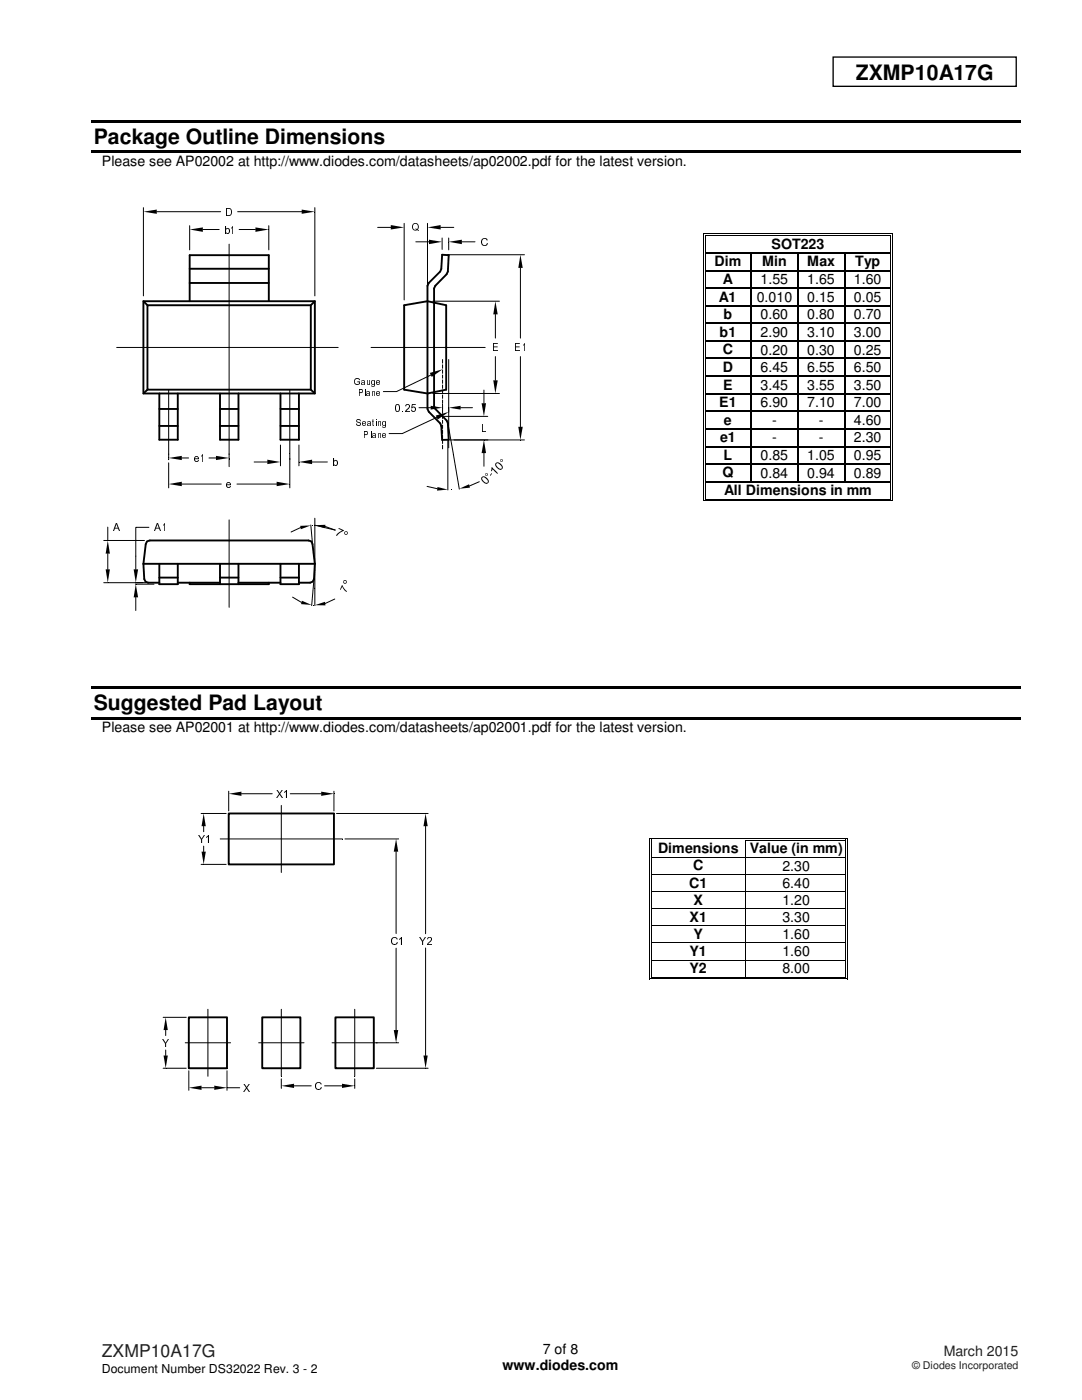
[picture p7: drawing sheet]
<svg xmlns="http://www.w3.org/2000/svg" width="216mm" height="279mm" viewBox="0 0 216 279" stroke-linecap="round" stroke-linejoin="round" font-family="sans-serif">
<path d="M166.2 11.4h36.6v5.8h-36.6z" fill="none" stroke="#000" stroke-width=".26"/>
<g fill="#000">
<path d="M18.2 24h185.5v.5h-185.5zM18.2 30.1h185.5v.5h-185.5zM140.3 46.6h.2v.6h-.2zM140.3 46.6h.5v.2h-.5zM140.3 50.4h.2v.2h-.2zM140.3 53.9h.2v.2h-.2zM140.3 57.4h.2v.3h-.2zM140.7 46.9h.1v.3h-.1zM140.7 46.9h.1v.2h-.1zM140.7 50.4h.1v.2h-.1zM140.7 53.9h.1v.2h-.1zM140.7 57.4h.1v.3h-.1z"/>
<path d="M149.8 50.4h.2v.2h-.2zM149.8 53.9h.2v.2h-.2zM149.8 57.4h.2v.3h-.2zM159.1 50.4h.2v.2h-.2zM159.1 53.9h.2v.2h-.2zM159.1 57.4h.2v.3h-.2zM168.4 50.4h.3v.2h-.3zM168.4 53.9h.3v.2h-.3zM168.4 57.4h.3v.3h-.3zM177.6 46.6h.5v.2h-.5zM177.6 46.9h.2v.3h-.2zM177.6 46.9h.2v.2h-.2z"/>
<path d="M177.6 50.4h.2v.2h-.2zM177.6 53.9h.2v.2h-.2zM177.6 57.4h.2v.3h-.2zM177.9 46.6h.2v.6h-.2zM177.9 50.4h.2v.2h-.2zM177.9 53.9h.2v.2h-.2zM177.9 57.4h.2v.3h-.2zM140.3 60.9h.2v.3h-.2zM140.3 64.4h.2v.3h-.2zM140.3 67.9h.2v.3h-.2zM140.3 71.4h.2v.3h-.2zM140.3 74.9h.2v.3h-.2z"/>
<path d="M140.3 78.4h.2v.3h-.2zM140.7 60.9h.1v.3h-.1zM140.7 64.4h.1v.3h-.1zM140.7 67.9h.1v.3h-.1zM140.7 71.4h.1v.3h-.1zM140.7 74.9h.1v.3h-.1zM140.7 78.4h.1v.3h-.1zM149.8 60.9h.2v.3h-.2zM149.8 64.4h.2v.3h-.2zM149.8 67.9h.2v.3h-.2zM149.8 71.4h.2v.3h-.2zM149.8 74.9h.2v.3h-.2z"/>
<path d="M149.8 78.4h.2v.3h-.2zM159.1 60.9h.2v.3h-.2zM159.1 64.4h.2v.3h-.2zM159.1 67.9h.2v.3h-.2zM159.1 71.4h.2v.3h-.2zM159.1 74.9h.2v.3h-.2zM159.1 78.4h.2v.3h-.2zM168.4 60.9h.3v.3h-.3zM168.4 64.4h.3v.3h-.3zM168.4 67.9h.3v.3h-.3zM168.4 71.4h.3v.3h-.3zM168.4 74.9h.3v.3h-.3z"/>
<path d="M168.4 78.4h.3v.3h-.3zM177.6 60.9h.2v.3h-.2zM177.6 64.4h.2v.3h-.2zM177.6 67.9h.2v.3h-.2zM177.6 71.4h.2v.3h-.2zM177.6 74.9h.2v.3h-.2zM177.6 78.4h.2v.3h-.2zM177.9 60.9h.2v.3h-.2zM177.9 64.4h.2v.3h-.2zM177.9 67.9h.2v.3h-.2zM177.9 71.4h.2v.3h-.2zM177.9 74.9h.2v.3h-.2z"/>
<path d="M177.9 78.4h.2v.3h-.2zM140.3 82h.2v.2h-.2zM140.3 85.5h.2v.2h-.2zM140.3 89h.2v.2h-.2zM140.3 92.5h.2v.3h-.2zM140.3 96h.2v.3h-.2zM140.7 82h.1v.2h-.1zM140.7 85.5h.1v.2h-.1zM140.7 89h.1v.2h-.1zM140.7 92.5h.1v.3h-.1zM140.7 96h.1v.3h-.1zM140.7 99.5h.1v.2h-.1z"/>
<path d="M149.8 82h.2v.2h-.2zM149.8 85.5h.2v.2h-.2zM149.8 89h.2v.2h-.2zM149.8 92.5h.2v.3h-.2zM149.8 96h.2v.3h-.2zM159.1 82h.2v.2h-.2zM159.1 85.5h.2v.2h-.2zM159.1 89h.2v.2h-.2zM159.1 92.5h.2v.3h-.2zM159.1 96h.2v.3h-.2zM168.4 82h.3v.2h-.3zM168.4 85.5h.3v.2h-.3z"/>
<path d="M168.4 89h.3v.2h-.3zM168.4 92.5h.3v.3h-.3zM168.4 96h.3v.3h-.3zM177.6 82h.2v.2h-.2zM177.6 85.5h.2v.2h-.2zM177.6 89h.2v.2h-.2zM177.6 92.5h.2v.3h-.2zM177.6 96h.2v.3h-.2zM177.6 99.5h.2v.2h-.2zM177.9 82h.2v.2h-.2zM177.9 85.5h.2v.2h-.2zM177.9 89h.2v.2h-.2z"/>
<path d="M177.9 92.5h.2v.3h-.2zM177.9 96h.2v.3h-.2zM140.3 99.5h.2v.5h-.2zM140.3 99.9h.5v.1h-.5zM177.6 99.9h.5v.1h-.5zM177.9 99.5h.2v.5h-.2zM18.2 136.9h185.5v.6h-185.5zM18.2 143.1h185.5v.5h-185.5z"/>
</g>
<g fill="none" stroke="#000" stroke-width=".2">
<path d="M28.6 41.4v17.7M31.3 42.2h12.7M37.8 45v4.9M40.5 45.8h3.2M45.7 48.7v44.4M47.4 42.2h12.8M47.7 45.8h3.3M53.6 45v4.9M62.8 41.4v17.7M75.4 45.4h2.6M80.6 44.6v15.3M83 48.3h2.6"/>
<path d="M85.3 44.6v14.5M87.9 45.4h2.7M88.2 47.5v2.3M89.3 50.8h15.3M89.5 47.5v2.4M92.2 48.3h2.6M103.8 53.5v14M140.4 47.2v3.2M140.4 50.6v3.3M140.4 54.1v3.3M140.4 57.7v3.2M140.8 47.2v3.2"/>
<path d="M140.8 50.6v3.3M140.8 54.1v3.3M140.8 57.7v3.2M140.8 46.7h36.8M140.8 47h36.8M177.7 47.2v3.2M177.7 50.6v3.3M177.7 54.1v3.3M177.7 57.7v3.2M178 47.2v3.2M178 50.6v3.3M178 54.1v3.3"/>
<path d="M178 57.7v3.2M23.3 69.3h44.2M33.7 77.8v13.9M57.8 77.8v19.6M74 69.3h22.8M86 74.8l-6.9 3.3h-2.6M86.4 60.1h13.3M86.4 78.5h13.3M88.3 71.8v.7M88.3 72.8v.7M88.3 73.8v.7M88.3 74.8v.7"/>
<path d="M88.3 75.8v.7M88.3 76.8v.7M88.3 77.9v.6M88.3 78.8v.7M88.3 79.8v.7M89.5 71.8v17.6M96.6 77.9v2.6M98.8 62.7v4.8M98.8 71.2v4.7M103.8 71.2v14M140.4 61.2v3.2M140.4 64.7v3.2"/>
<path d="M140.4 68.2v3.2M140.4 71.7v3.2M140.4 75.2v3.2M140.4 78.7v3.3M140.8 61.2v3.2M140.8 64.7v3.2M140.8 68.2v3.2M140.8 71.7v3.2M140.8 75.2v3.2M140.8 78.7v3.3M177.7 61.2v3.2M177.7 64.7v3.2"/>
<path d="M177.7 68.2v3.2M177.7 71.7v3.2M177.7 75.2v3.2M177.7 78.7v3.3M178 61.2v3.2M178 64.7v3.2M178 68.2v3.2M178 71.7v3.2M178 75.2v3.2M178 78.7v3.3M33.7 92.4v5M36.3 96.6h7.9"/>
<path d="M36.3 91.4h1.3M41.7 91.4h1.4M47.3 96.6h7.9M50.7 92.2h2.6M56 88.8v4.2M59.6 88.8v4.2M62.3 92.2h3M83.6 81.4h2.3M85.2 97.1l2 .4M87.1 83.3l-6.8 3.2h-2.7M88.3 80.9v1.6M88.3 82.8v.7"/>
<path d="M88.3 83.9v.6M88.3 84.8v.7M88.3 85.9v.6M88.3 86.9v.6M88.3 87.8v.7M88.3 88.9v.7M88.6 83.1h8.7M89.4 84.5l1.1 6.1M89.4 87.8v10M89.8 87.8h14.8M90.5 90.7l1.2 6.9M91.9 81.4h2.4"/>
<path d="M95.6 96.1l-1.9 .9M96.6 90.4v2.6M140.4 82.2v3.3M140.4 85.7v3.3M140.4 89.2v3.3M140.4 92.8v3.2M140.4 96.3v3.2M140.8 82.2v3.3M140.8 85.7v3.3M140.8 89.2v3.3M140.8 92.8v3.2M140.8 96.3v3.2"/>
<path d="M140.8 99.9h36.8M140.8 99.6h36.8M177.7 82.2v3.3M177.7 85.7v3.3M177.7 89.2v3.3M177.7 92.8v3.2M177.7 96.3v3.2M178 82.2v3.3M178 85.7v3.3M178 89.2v3.3M178 92.8v3.2M178 96.3v3.2"/>
<path d="M20.7 116.3h8.9M20.7 107.9h8.1M21.5 105.2v2.7M21.5 110.5v3.1M27 116.6h3.7M27.1 119.2v2.6M29.7 105.2h-2.6v8.4M45.7 103.8v17.4M58.4 119.2l1.8 1M60 105.3l-1.9 .9M62 104.8l.4 3.7M62.7 115.6l-.5 5.3"/>
<path d="M62.8 103.4v17.5M62.8 104.8l4.1 1-2-.7M66.8 119.5l-1.9 .9"/>
</g>
<g fill="#000">
<path d="M28.6 42.2l2.7-.4v.9zM37.8 45.8l2.7-.4v.9zM51 45.4l2.6 .4-2.6 .5zM60.2 41.8l2.6 .4-2.6 .5zM78 44.9l2.6 .5-2.6 .4zM85.6 47.8l2.6 .5-2.6 .4zM85.3 45.4l2.6-.5v.9zM89.5 48.3l2.7-.5v.9zM103.8 50.8l.5 2.7h-.9zM85.8 74.4l2.5-.7-2.2 1.5zM98.8 60.1l.5 2.6h-.9zM98.4 75.9h.9l-.5 2.6z"/>
<path d="M33.7 96.6l2.6-.5v.9zM33.7 91.4l2.6-.4v.8zM43.1 91l2.6 .4-2.6 .4zM53.3 91.7l2.7 .5-2.7 .4zM55.2 96.1l2.6 .5-2.6 .4zM59.6 92.2l2.7-.5v.9zM85.9 81l2.4 .4-2.4 .3zM87 82.9l2.5-.7-2.2 1.5zM87.3 97.2l2.1 .5-2.2 .2zM89.5 81.4l2.4-.4v.7zM91.7 97.5l1.9-.9 .2 .7zM96.1 80.5h.9l-.4 2.6z"/>
<path d="M96.6 87.8l.4 2.6h-.9zM103.4 85.2h.9l-.5 2.6zM21.1 113.6h.8l-.4 2.7zM21.5 107.9l.4 2.6h-.8zM26.7 113.6h.9l-.5 2.7zM27.1 116.6l.5 2.6h-.9zM59.9 104.9h2.1l-2 .7zM60.2 119.9l2 .8-2.1-.1zM62.8 104.8l2.1-.1v.7zM62.8 120.8l2.1-.7v.7z"/>
</g>
<g fill="none" stroke="#000" stroke-width=".38">
<path d="M37.8 56.5h15.8M37.8 53.6h15.8M87.8 54.2l.3-.5 .1-2.9 1.3 .1-.1 3.3-.3 .5-2.2 2.3-.3 .6v23.5l.3 .5 2.2 2.3 .3 .6 .1 3.3h-1.3l-.1-2.8-.3-.5-2.2-2.3-.3-.6v-24.6l.3-.5 2.2-2.3M28.6 60.1h34.2v18.4h-34.2zM28.6 60.1l.8 .8M29.4 60.9h32.6v16.9h-32.6zM29.4 77.8l-.8 .7M31.8 78.5v9.3h3.7v-9.3M37.8 60.1v-9.2h15.8v9.2M43.9 78.5v9.3h3.7v-9.3M56 78.5v9.3h3.6v-9.3M62 77.8l.8 .7"/>
<path d="M62.8 60.1l-.8 .8M80.6 60.9l4.7-.8 3.7 .8v16.9l-3.7 .7-4.7-.7zM31.8 85h3.7M31.8 81.6h3.7M43.9 85h3.7M43.9 81.6h3.7M56 85h3.6M56 81.6h3.6M28.6 112.5l.2 3.1 .2 .5 .5 .2h2.3M28.6 112.5l.5-3.9 .2-.6 .6-.1h31.7l.5 .1 .3 .6 .4 3.9M28.6 112.5h34.2M31.8 115.3h3.7"/>
<path d="M31.8 112.5v4.1h3.7v-4.1M35.5 116.3h8.4M37.8 116.3v.3h15.8v-.3M43.9 115.3h3.7M43.9 112.5v4.1M47.6 116.3h8.4M47.6 112.5v4.1M56 115.3h3.6M56 112.5v4.1h3.6v-4.1M62.8 112.5l-.1 3.1-.3 .5-.5 .2h-2.3"/>
</g>
<g fill="none" stroke="#000" stroke-width=".25">
<path d="M140.8 50.5h9M140.8 54h9M140.8 57.5h9M149.9 50.6v3.3M149.9 54.1v3.3M149.9 57.7v3.2M150 50.5h9.1M150 54h9.1M150 57.5h9.1M159.2 50.6v3.3M159.2 54.1v3.3M159.2 57.7v3.2"/>
<path d="M159.3 50.5h9.1M159.3 54h9.1M159.3 57.5h9.1M168.5 50.6v3.3M168.5 54.1v3.3M168.5 57.7v3.2M168.7 50.5h8.9M168.7 54h8.9M168.7 57.5h8.9M140.8 61h9M140.8 64.6h9M140.8 68h9"/>
<path d="M140.8 71.5h9M140.8 75.1h9M140.8 78.6h9M149.9 61.2v3.2M149.9 64.7v3.2M149.9 68.2v3.2M149.9 71.7v3.2M149.9 75.2v3.2M149.9 78.7v3.3M150 61h9.1M150 64.6h9.1M150 68h9.1"/>
<path d="M150 71.5h9.1M150 75.1h9.1M150 78.6h9.1M159.2 61.2v3.2M159.2 64.7v3.2M159.2 68.2v3.2M159.2 71.7v3.2M159.2 75.2v3.2M159.2 78.7v3.3M159.3 61h9.1M159.3 64.6h9.1M159.3 68h9.1"/>
<path d="M159.3 71.5h9.1M159.3 75.1h9.1M159.3 78.6h9.1M168.5 61.2v3.2M168.5 64.7v3.2M168.5 68.2v3.2M168.5 71.7v3.2M168.5 75.2v3.2M168.5 78.7v3.3M168.7 61h8.9M168.7 64.6h8.9M168.7 68h8.9"/>
<path d="M168.7 71.5h8.9M168.7 75.1h8.9M168.7 78.6h8.9M140.8 82.1h9M140.8 85.6h9M140.8 89.1h9M140.8 92.6h9M140.8 96.1h9M149.9 82.2v3.3M149.9 85.7v3.3M149.9 89.2v3.3M149.9 92.8v3.2"/>
<path d="M150 82.1h9.1M150 85.6h9.1M150 89.1h9.1M150 92.6h9.1M150 96.1h9.1M159.2 82.2v3.3M159.2 85.7v3.3M159.2 89.2v3.3M159.2 92.8v3.2M159.3 82.1h9.1M159.3 85.6h9.1M159.3 89.1h9.1"/>
<path d="M159.3 92.6h9.1M159.3 96.1h9.1M168.5 82.2v3.3M168.5 85.7v3.3M168.5 89.2v3.3M168.5 92.8v3.2M168.7 82.1h8.9M168.7 85.6h8.9M168.7 89.1h8.9M168.7 92.6h8.9M168.7 96.1h8.9"/>
</g>
<g fill="#fff">
<path d="M130.1 167.8h18.7v3.2h-18.7z"/>
<path d="M130.5 167.8h17.7v3.2h-17.7z"/>
</g>
<path d="M129.5 167.2h.2v.6h-.2zM129.5 167.2h.5v.2h-.5zM129.9 167.6h.1v.2h-.1zM129.9 167.6h.1v.1h-.1z" fill="#000"/>
<path d="M130 167.3h18.8M130 167.6h18.8" fill="none" stroke="#000" stroke-width=".2"/>
<path d="M130 167.7l18.8 .1z" fill="#fff"/>
<path d="M148.8 167.7l.1 .1zM148.8 167.2h.5v.2h-.5zM148.8 167.6h.5v.1h-.5zM168.6 167.2h.5v.2h-.5zM168.6 167.6h.2v.2h-.2zM168.6 167.6h.2v.1h-.2zM169 167.2h.1v.6h-.1z" fill="#000"/>
<path d="M129.6 167.8v3.2M130 167.8v3.2M148.8 167.8v3.2M149.3 167.3h19.3M149.3 167.6h19.3M168.7 167.8v3.2M169 167.8v3.2" fill="none" stroke="#000" stroke-width=".2"/>
<g fill="#fff">
<path d="M130.1 171.2h18.7v3.2h-18.7z"/>
<path d="M130.5 171.2h17.7v3.2h-17.7z"/>
<path d="M149 171.2h19.6v3.2h-19.6z"/>
<path d="M149.6 171.2h18.6v3.2h-18.6z"/>
</g>
<path d="M129.5 171h.2v.2h-.2zM129.9 171h.1v.2h-.1zM148.8 171h.1v.2h-.1zM168.6 171h.2v.2h-.2zM169 171h.1v.2h-.1z" fill="#000"/>
<path d="M129.6 171.2v3.2M130 171.2v3.2M130 171.1h18.8M148.8 171.2v3.2M148.9 171.1h19.7M168.7 171.2v3.2M169 171.2v3.2" fill="none" stroke="#000" stroke-width=".2"/>
<g fill="#fff">
<path d="M130.1 174.6h18.7v3.2h-18.7z"/>
<path d="M130.5 174.6h17.7v3.2h-17.7z"/>
<path d="M149 174.6h19.6v3.2h-19.6z"/>
<path d="M149.6 174.6h18.6v3.2h-18.6z"/>
</g>
<path d="M129.5 174.4h.2v.2h-.2zM129.9 174.4h.1v.2h-.1zM148.8 174.4h.1v.2h-.1zM168.6 174.4h.2v.2h-.2zM169 174.4h.1v.2h-.1z" fill="#000"/>
<path d="M129.6 174.6v3.2M130 174.6v3.2M130 174.5h18.8M148.8 174.6v3.2M148.9 174.5h19.7M168.7 174.6v3.2M169 174.6v3.2" fill="none" stroke="#000" stroke-width=".2"/>
<g fill="#fff">
<path d="M130.1 178h18.7v3.3h-18.7z"/>
<path d="M130.5 178h17.7v3.3h-17.7z"/>
<path d="M149 178h19.6v3.3h-19.6z"/>
<path d="M149.6 178h18.6v3.3h-18.6z"/>
</g>
<path d="M129.5 177.8h.2v.2h-.2zM129.9 177.8h.1v.2h-.1zM148.8 177.8h.1v.2h-.1zM168.6 177.8h.2v.2h-.2zM169 177.8h.1v.2h-.1z" fill="#000"/>
<path d="M129.6 178v3.3M130 178v3.3M130 177.9h18.8M148.8 178v3.3M148.9 177.9h19.7M168.7 178v3.3M169 178v3.3" fill="none" stroke="#000" stroke-width=".2"/>
<g fill="#fff">
<path d="M130.1 181.4h18.7v3.3h-18.7z"/>
<path d="M130.5 181.4h17.7v3.3h-17.7z"/>
<path d="M149 181.4h19.6v3.3h-19.6z"/>
<path d="M149.6 181.4h18.6v3.3h-18.6z"/>
</g>
<path d="M129.5 181.3h.2v.1h-.2zM129.9 181.3h.1v.1h-.1zM148.8 181.3h.1v.1h-.1zM168.6 181.3h.2v.1h-.2zM169 181.3h.1v.1h-.1z" fill="#000"/>
<path d="M129.6 181.4v3.3M130 181.4v3.3M130 181.4h18.8M148.8 181.4v3.3M148.9 181.4h19.7M168.7 181.4v3.3M169 181.4v3.3" fill="none" stroke="#000" stroke-width=".2"/>
<g fill="#fff">
<path d="M130.1 184.9h18.7v3.2h-18.7z"/>
<path d="M130.5 184.9h17.7v3.2h-17.7z"/>
<path d="M149 184.9h19.6v3.2h-19.6z"/>
<path d="M149.6 184.9h18.6v3.2h-18.6z"/>
</g>
<path d="M129.5 184.7h.2v.1h-.2zM129.9 184.7h.1v.1h-.1zM148.8 184.7h.1v.1h-.1zM168.6 184.7h.2v.1h-.2zM169 184.7h.1v.1h-.1z" fill="#000"/>
<path d="M129.6 184.8v3.3M130 184.8v3.3M130 184.7h18.8M148.8 184.8v3.3M148.9 184.7h19.7M168.7 184.8v3.3M169 184.8v3.3" fill="none" stroke="#000" stroke-width=".2"/>
<g fill="#fff">
<path d="M130.1 188.3h18.7v3.2h-18.7z"/>
<path d="M130.5 188.3h17.7v3.2h-17.7z"/>
<path d="M149 188.3h19.6v3.2h-19.6z"/>
<path d="M149.6 188.3h18.6v3.2h-18.6z"/>
</g>
<path d="M129.5 188.1h.2v.2h-.2zM129.9 188.1h.1v.2h-.1zM148.8 188.1h.1v.2h-.1zM168.6 188.1h.2v.2h-.2zM169 188.1h.1v.2h-.1z" fill="#000"/>
<path d="M129.6 188.3v3.2M130 188.3v3.2M130 188.2h18.8M148.8 188.3v3.2M148.9 188.2h19.7M168.7 188.3v3.2M169 188.3v3.2" fill="none" stroke="#000" stroke-width=".2"/>
<g fill="#fff">
<path d="M130.1 191.7h18.7v3.2h-18.7z"/>
<path d="M130.5 191.7h17.7v3.2h-17.7z"/>
<path d="M149 191.7h19.6v3.2h-19.6z"/>
<path d="M149.6 191.7h18.6v3.2h-18.6z"/>
</g>
<g fill="#000">
<path d="M129.5 191.5h.2v.2h-.2zM129.5 194.9h.2v.6h-.2zM129.5 195.3h.5v.2h-.5zM129.9 191.5h.1v.2h-.1zM129.9 194.9h.1v.2h-.1zM148.8 191.5h.1v.2h-.1zM148.8 194.9h.5v.2h-.5zM148.8 195.3h.5v.2h-.5zM168.6 191.5h.2v.2h-.2zM168.6 195.3h.5v.2h-.5zM168.6 194.9h.2v.2h-.2zM169 191.5h.1v.2h-.1z"/>
<path d="M169 194.9h.1v.6h-.1z"/>
</g>
<g fill="none" stroke="#000" stroke-width=".2">
<path d="M45.6 157.9v3.9M48.2 158.4h6.1M57.9 158.4h6.2M66.6 157.9v3.9M40.1 162.3h5M40.1 172.5h5M40.6 164.9v1.1M40.6 168.9v1.1M43.9 167.4h24.4M56.1 160.7v13.4M67.1 162.3h18.3M68.8 167.4h10.7"/>
<path d="M79 170v16.3M84.9 164.9v21.5M79 189.2v16.4M84.9 189.2v21.5M129.6 191.7v3.2M130 191.7v3.2M130 191.6h18.8M130 195.4h18.8M130 195h18.8M148.8 191.7v3.2M148.9 191.6h19.7M149.3 195.4h19.3"/>
<path d="M149.3 195h19.3M168.7 191.7v3.2M169 191.7v3.2M32.6 203h4.6M32.6 213.2h4.6M33.1 205.6v1.1M33.1 209.6v1.1M37 208.1h9M37.7 213.7v3.9M40.2 217.1h2.6M41.5 201.4v13.4M45.3 213.7v3.9"/>
<path d="M45.3 217.1h2.5M51.6 208.1h9.1M56.1 201.4v13.4M56.1 215.3v1.9M58.7 216.7h3.4M64.8 216.7h3.4M66.3 208.1h13.2M70.8 201.4v13.4M70.8 215.3v1.9M75.1 213.2h10.3"/>
</g>
<path d="M45.6 162.3h21v10.2h-21zM37.7 203h7.6v10.2h-7.6zM52.3 203h7.6v10.2h-7.6zM66.9 203h7.7v10.2h-7.7z" fill="none" stroke="#000" stroke-width=".38"/>
<g fill="#000">
<path d="M45.6 158.4l2.6-.4v.8zM64.1 158l2.5 .4-2.5 .4zM40.6 162.3l.5 2.6h-.9zM40.2 170h.9l-.5 2.5zM79 167.4l.5 2.6h-.9zM84.9 162.3l.4 2.6h-.8zM33.1 203l.4 2.6h-.9zM32.6 210.7h.9l-.4 2.5zM37.7 217.1l2.5-.4v.8zM42.8 216.7l2.5 .4-2.5 .4zM56.1 216.7l2.6-.4v.8zM68.2 216.3l2.6 .4-2.6 .4z"/>
<path d="M78.6 205.6h.9l-.5 2.5zM84.5 210.7h.8l-.4 2.5z"/>
</g>
<g font-size="4.2">
<text x="170.8" y="16">ZXMP10A17G</text>
<text x="18.7" y="28.8">Package Outline Dimensions</text>
<text x="18.7" y="141.8">Suggested Pad Layout</text>
</g>
<text font-size="3.5" fill="#231f20" x="20.3" y="270.9">ZXMP10A17G</text>
<g font-size="2.8">
<text x="20.3" y="33.1">Please see AP02002 at http://www.diodes.com/datasheets/ap02002.pdf for the latest version.</text>
<text x="142.6" y="53.2">Dim</text>
<text x="152.1" y="53.2">Min</text>
<text x="154" y="49.7">SOT223</text>
<text x="161.1" y="53.2">Max</text>
<text x="170.6" y="53.2">Typ</text>
<text x="144.2" y="56.7">A</text>
<text x="151.8" y="56.7">1.55</text>
<text x="161.1" y="56.7">1.65</text>
<text x="170.4" y="56.7">1.60</text>
<text x="143.4" y="60.2">A1</text>
<text x="144.4" y="63.7">b</text>
<text x="151" y="60.2">0.010</text>
<text x="151.8" y="63.8">0.60</text>
<text x="161.1" y="60.2">0.15</text>
<text x="161.1" y="63.8">0.80</text>
<text x="170.4" y="60.2">0.05</text>
<text x="170.4" y="63.8">0.70</text>
<text x="143.6" y="67.2">b1</text>
<text x="144.2" y="70.7">C</text>
<text x="151.8" y="67.3">2.90</text>
<text x="151.8" y="70.8">0.20</text>
<text x="161.1" y="67.3">3.10</text>
<text x="161.1" y="70.8">0.30</text>
<text x="170.4" y="67.3">3.00</text>
<text x="170.4" y="70.8">0.25</text>
<text x="144.2" y="74.3">D</text>
<text x="144.3" y="77.8">E</text>
<text x="151.8" y="74.3">6.45</text>
<text x="151.8" y="77.8">3.45</text>
<text x="161.1" y="74.3">6.55</text>
<text x="161.1" y="77.8">3.55</text>
<text x="170.4" y="74.3">6.50</text>
<text x="170.4" y="77.8">3.50</text>
<text x="143.5" y="81.2">E1</text>
<text x="151.8" y="81.3">6.90</text>
<text x="161.1" y="81.3">7.10</text>
<text x="170.4" y="81.3">7.00</text>
<text x="143.7" y="88.3">e1</text>
<text x="144.4" y="84.8">e</text>
<text x="154.1" y="84.8">-</text>
<text x="154.1" y="88.3">-</text>
<text x="163.4" y="84.8">-</text>
<text x="163.4" y="88.3">-</text>
<text x="170.4" y="84.8">4.60</text>
<text x="170.4" y="88.3">2.30</text>
<text x="144.1" y="95.3">Q</text>
<text x="144.4" y="91.8">L</text>
<text x="151.8" y="91.8">0.85</text>
<text x="151.8" y="95.3">0.84</text>
<text x="161.1" y="91.8">1.05</text>
<text x="161.1" y="95.3">0.94</text>
<text x="170.4" y="91.8">0.95</text>
<text x="170.4" y="95.3">0.89</text>
<text x="144.5" y="98.8">All Dimensions in mm</text>
<text x="20.3" y="146.2">Please see AP02001 at http://www.diodes.com/datasheets/ap02001.pdf for the latest version.</text>
<text x="131.3" y="170.3">Dimensions</text>
<text x="138.3" y="173.7">C</text>
<text x="149.6" y="170.3">Value (in mm)</text>
<text x="156.1" y="173.7">2.30</text>
<text x="137.5" y="177.1">C1</text>
<text x="156.1" y="177.2">6.40</text>
<text x="137.6" y="184">X1</text>
<text x="138.4" y="180.6">X</text>
<text x="156.1" y="180.6">1.20</text>
<text x="156.1" y="184">3.30</text>
<text x="137.6" y="190.8">Y1</text>
<text x="138.4" y="187.4">Y</text>
<text x="156.1" y="187.5">1.60</text>
<text x="156.1" y="190.8">1.60</text>
<text x="137.6" y="194.2">Y2</text>
<text x="156.1" y="194.3">8.00</text>
<text x="100.3" y="273.4">www.diodes.com</text>
<text x="108.3" y="270.2">7 of 8</text>
</g>
<text font-size="2.8" fill="#231f20" x="188.3" y="270.6">March 2015</text>
<text font-size="2.5" x="20.3" y="274">Document Number DS32022 Rev. 3 - 2</text>
<g font-size="2.2">
<text x="44.7" y="46.6">b1</text>
<text x="44.9" y="43.1">D</text>
<text x="82.1" y="46.1">Q</text>
<text x="95.8" y="49.1">C</text>
<text x="98.1" y="70.1">E</text>
<text x="102.7" y="70.1">E1</text>
<text x="78.9" y="82.2">0.25</text>
<text x="95.9" y="86.3">L</text>
<text x="38.7" y="92.2">e1</text>
<text x="66.3" y="93">b</text>
<text x="98.2" y="95.4">-1</text>
<text x="99.7" y="94.1">0</text>
<text x="100.5" y="93.2">°</text>
<text x="45.1" y="97.4">e</text>
<text x="96.7" y="96.9">0</text>
<text x="97.6" y="96">°</text>
<text x="22.6" y="106">A</text>
<text x="30.8" y="106">A1</text>
<text x="66.9" y="106.7">7°</text>
<text x="69.3" y="118.3">7</text>
<text x="69.8" y="117.2">°</text>
<text x="55" y="159.2">X1</text>
<text x="39.5" y="168.3">Y1</text>
<text x="77.8" y="188.6">C1</text>
<text x="83.6" y="188.6">Y2</text>
<text x="32.3" y="208.9">Y</text>
<text x="48.5" y="217.9">X</text>
<text x="62.7" y="217.5">C</text>
</g>
<text font-size="2.1" fill="#231f20" x="182" y="273.2">© Diodes Incorporated</text>
<g font-size="1.8">
<text x="70.6" y="76.8">Gauge</text>
<text x="71.4" y="79">Plane</text>
<text x="71" y="85.1">Seating</text>
<text x="72.5" y="87.3">Plane</text>
</g>
</svg>
